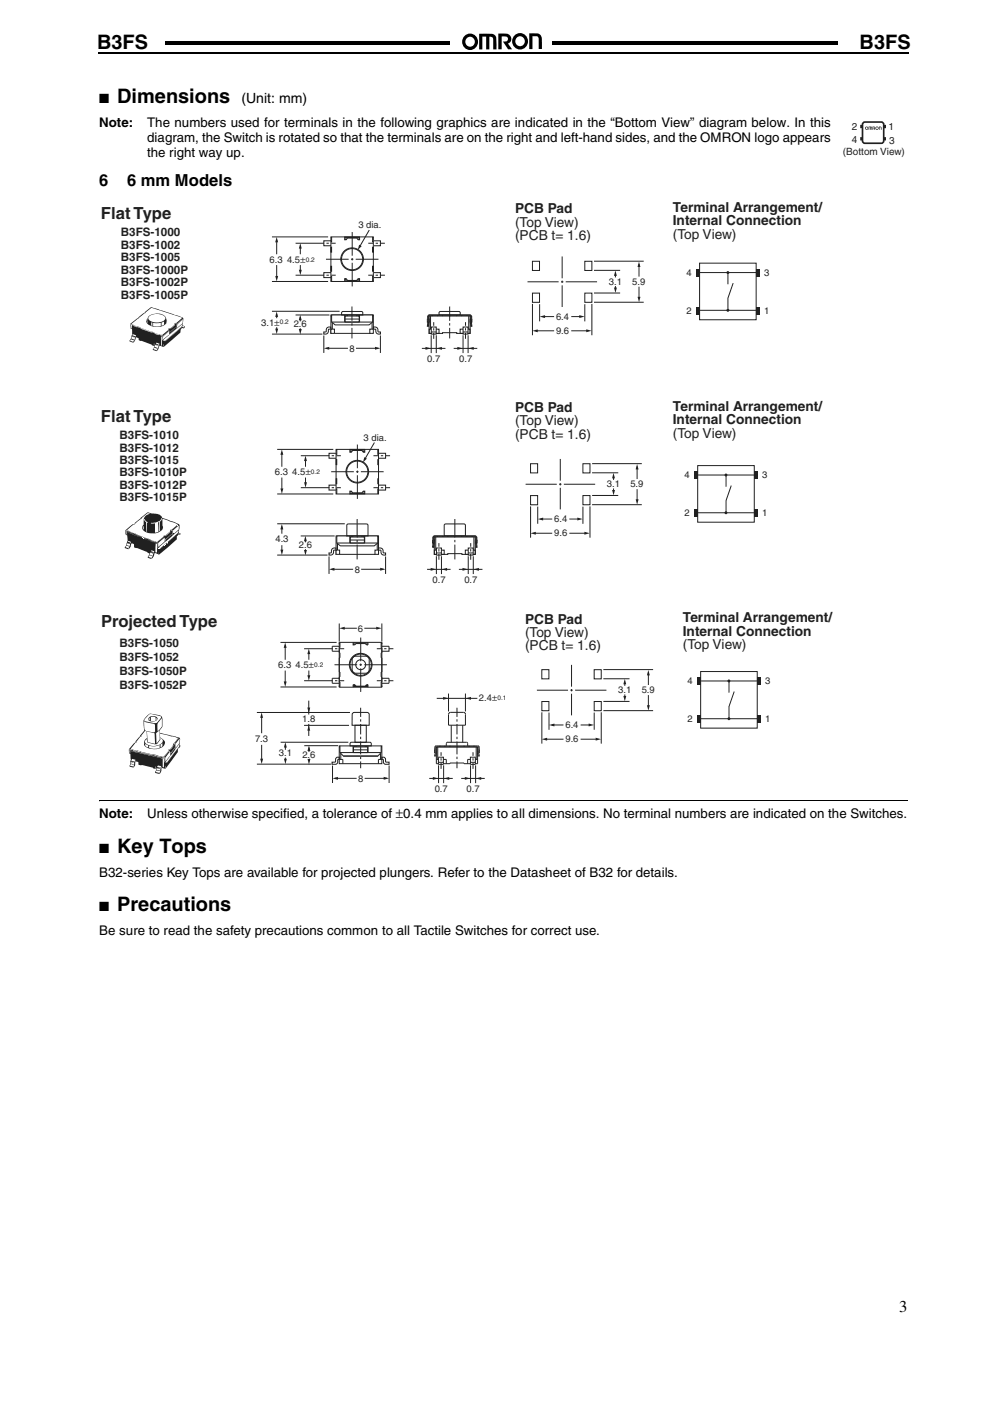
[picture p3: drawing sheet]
<svg xmlns="http://www.w3.org/2000/svg" width="210mm" height="297mm" viewBox="0 0 210 297" stroke-linecap="round" stroke-linejoin="round" font-family="sans-serif">
<path d="M24.6 8.9h.3v.6h-.3zM24.9 8.9h156.1v.6h-156.1z" fill="#000"/>
<g fill="#fff">
<path d="M95.7 7.9h21.2v3.7h-21.2z"/>
<path d="M95.7 7.7h21.4v.4h-21.4z"/>
<path d="M116.7 7.9h.4v3.9h-.4z"/>
<path d="M95.5 11.5h21.4v.3h-21.4z"/>
<path d="M95.5 7.7h.4v3.9h-.4z"/>
<path d="M177.8 7.6h15.3v3.9h-15.3z"/>
<path d="M98 7h17v3.6h-17z"/>
</g>
<path d="M98.5 7.6l.8-.4 .4-.1v.7a1.05 1.05 0 0 0-1 1.5 1.05 1.05 0 0 0 1.8 .3 1.05 1.05 0 0 0-.5-1.8h-.3v-.7a1.73 1.73 0 0 1 1.7 2.2 1.73 1.73 0 0 1-2.5 1.1 1.73 1.73 0 0 1-.4-2.8zM101.6 7.2h2.1a1.21 1.21 0 0 1 1.6 1.3v2h-.7v-.9a2.09 2.09 0 0 0-.2-1.7l-.6-.1v2.7h-.7v-2.7h-.8v2.7h-.7zM105.7 7.1h1a1.24 1.24 0 0 1 1.4 .3 1.24 1.24 0 0 1 .2 1.4l-.6 .4 .9 1.2h-.8l-1.1-1.6a.67 .67 0 0 0 .8-.1 .67 .67 0 0 0 .1-.8l-1.2-.2v2.7h-.7zM109.1 7.5l.8-.4 .4-.1v.7a1.05 1.05 0 0 0-1 1.4 1.05 1.05 0 0 0 1.8 .4 1.05 1.05 0 0 0-.5-1.8h-.3v-.7a1.73 1.73 0 0 1 1.7 2.2 1.73 1.73 0 0 1-2.5 1 1.73 1.73 0 0 1-.4-2.7zM112.3 7.1h.9a1.33 1.33 0 0 1 1.7 1.6l.1 1.7h-.7v-2.2a.91 .91 0 0 0-1.4-.5v2.7h-.6z" fill="#000"/>
<path d="M20.6 7.6h14.3v3.9h-14.3z" fill="#fff"/>
<path d="M20.7 11.1h.2v.4h-.2z" fill="#000"/>
<path d="M20.9 11.3h171.9" fill="none" stroke="#000" stroke-width=".36"/>
<path d="M21.1 169.7h171.4v.5h-171.4z" fill="#fff"/>
<path d="M21.1 169.7v.2z" fill="#000"/>
<path d="M21.1 169.8h171.4" fill="none" stroke="#000" stroke-width=".21"/>
<path d="M178.7 25.5h13.2v8h-13.2z" fill="#fff"/>
<g fill="#231f20">
<path d="M184.2 26.8l.7 .1 .1 .6h-.2v-.4l-.1-.1v.5h-.2v-.5h-.1v.5h-.2z"/>
<path d="M186.4 26.8l.5 .1 .1 .6h-.2l-.1-.5h-.1v.5h-.2z"/>
<path d="M185.1 26.8h.1a.27 .27 0 0 1 .3 .1 .27 .27 0 0 1 0 .4l.2 .2h-.2l-.2-.3 .2-.2h-.3v.5h-.1z"/>
<path d="M185.7 27.2a.35 .35 0 0 1 .7 0 .35 .35 0 0 1-.7 0zM185.8 27.2a.21 .21 0 0 0 .4 0 .21 .21 0 0 0-.4 0z"/>
<path d="M183.5 27.2a.36 .36 0 0 1 .7 0 .36 .36 0 0 1-.7 0zM183.6 27.2a.21 .21 0 0 0 .4 0 .21 .21 0 0 0-.4 0z"/>
</g>
<path d="M183.2 25.9h3.7l.5 .2v3.8l-.2 .4-3.8 .1-.4-.3-.1-3.7z" fill="none" stroke="#231f20" stroke-width=".35"/>
<path d="M182.7 26.5v.7M182.7 29.1v.7M187.7 26.5v.7M187.7 29.1v.7" fill="none" stroke="#231f20" stroke-width=".49"/>
<g fill="#fff">
<path d="M21.1 41.6h161.2v127h-161.2z"/>
<path d="M21.4 42.5h155.2v125.8h-155.2z"/>
</g>
<path d="M68.7 51.1h12v1h-12zM68.7 57.8h12v1.1h-12zM90.6 67.7h.4v.6h-.4zM91 66.8h8.7v3.9h-2.8v-.2l-5.9 .2zM91 69.8h2.1v.9h-2.1zM91.3 66.8v3M97.6 69.8h2.1v.9h-2.1zM99.4 66.8v3M99.7 67.7h.4v.6h-.4z" fill="none" stroke="#231f20" stroke-width=".21"/>
<path d="M70.2 66.8h9v3.9h-9z" fill="#fff"/>
<path d="M70.2 66.8h9v3.9h-9zM70.2 67h9" fill="none" stroke="#231f20" stroke-width=".21"/>
<path d="M70.2 50.2h9v9.5h-9z" fill="#fff"/>
<g fill="none" stroke="#231f20" stroke-width=".21">
<path d="M70.2 50.2h9v9.5h-9zM70.5 66.8v3.9M78.9 66.8v3.9"/>
<circle cx="74.7" cy="55" r="2.25"/>
<circle cx="74.7" cy="55" r="2.4"/>
</g>
<path d="M70.3 66.8h8.7v1.5l-.7 .6h-7.2l-.8-.6z" fill="#fff"/>
<path d="M70.3 66.8h8.7v1.5l-.7 .6h-7.2l-.8-.6zM70.3 68.3h8.7M73.1 66.8v1.5M73.2 67h3v1.3h-3zM73.2 67.6h3M73.4 66.8v.2M73.7 66.8v.2M75.7 66.8v.2M76 66.8v.2M76.3 66.8v1.5" fill="none" stroke="#231f20" stroke-width=".21"/>
<path d="M78.4 69.8h.8v.9h-.8z" fill="#fff"/>
<path d="M78.4 69.8h.8v.9h-.8z" fill="none" stroke="#231f20" stroke-width=".21"/>
<path d="M70.2 69.8h.7v.9h-.7z" fill="#fff"/>
<path d="M70.2 69.8h.7v.9h-.7z" fill="none" stroke="#231f20" stroke-width=".21"/>
<path d="M79.2 69.3a.82 .82 0 0 1 1 1l.5 .1v.4a.82 .82 0 0 1-1-1h-.5z" fill="#fff"/>
<path d="M79.2 69.3a.82 .82 0 0 1 1 1l.5 .1v.4a.82 .82 0 0 1-1-1h-.5z" fill="none" stroke="#231f20" stroke-width=".21"/>
<path d="M69.4 69.5l.8-.2v.5l-.5 .1a.77 .77 0 0 1-.2 .8 .77 .77 0 0 1-.8 .1v-.4l.5-.1z" fill="#fff"/>
<g fill="none" stroke="#231f20" stroke-width=".21">
<path d="M70.2 52.4h.1v1.1h-.1zM70.2 56.5h.1v1h-.1zM70.2 58.6h.1v1.1M70.2 50.4h.1M70.2 59.5h.1M70.3 50.2v1.1h-.1M73.1 59.2h.4M73.1 50.7h.4M73.1 59.1h.3l.3 .4h2l.3-.4h.3v.6h-3.2zM73.1 50.2h3.2v.6h-.3l-.3-.3h-2l-.3 .3h-.3zM73.1 59.5h3.2M73.1 50.4h3.2"/>
<path d="M75.9 59.2h.4M75.9 50.7h.4M79 52.4h.2v1.1h-.2zM79 56.5h.2v1h-.2zM79 50.2v1.1h.2M79 50.4h.2M79 59.5h.2M79.2 58.6h-.2v1.1M69.4 69.5l.8-.2v.5l-.5 .1a.77 .77 0 0 1-.2 .8 .77 .77 0 0 1-.8 .1v-.4l.5-.1zM72.5 66.2l.3-.2h3.9l.2 .2 .1 .6h-4.5zM93.3 66.1l4-.1 .3 .2v.6h-4.5z"/>
</g>
<path d="M91.5 69.3h1v1.5h-1z" fill="#fff"/>
<path d="M91.5 69.3h1v1.5h-1zM91.5 70.4h1" fill="none" stroke="#231f20" stroke-width=".21"/>
<path d="M98.2 69.3h1.1v1.5h-1.1z" fill="#fff"/>
<path d="M98.2 69.3h1.1v1.5h-1.1zM98.2 70.4h1.1" fill="none" stroke="#231f20" stroke-width=".21"/>
<path d="M90.8 66.9l.3-.1h8.7l.3 .4v2h-.2l-.1-2-.1-.2h-8.7l-.1 2.2h-.3z" fill="#fff"/>
<g fill="none" stroke="#231f20" stroke-width=".21">
<path d="M57.7 50.2h11.9M57.7 59.7h11.9M58.7 50.9v3M58.7 56.2v2.7M57.7 66h14.3M57.7 70.8h10.7M90.8 66.9l.3-.1h8.7l.3 .4v2h-.2l-.1-2-.1-.2h-8.7l-.1 2.2h-.3zM91.7 66.8v.2M92.8 66.8v.2M93.9 66.8v.2M96.9 66.8v.2M97.9 66.8v.2"/>
<path d="M99 66.8v.2"/>
</g>
<g fill="#231f20">
<path d="M58.4 58.5h.6l-.3 1.2z"/>
<path d="M58.7 50.2l.3 1.2h-.6z"/>
</g>
<g fill="none" stroke="#231f20" stroke-width=".21">
<path d="M62.7 51.6h6M62.7 58.4h6M63.7 52.5v1.4M63.7 56.2v1.2M69.1 55h4.8M69.2 51.6h.5M69.2 58.4h.5M70.2 51.6h1M70.2 58.4h1M74.4 55h.5M74.7 49.2v5M74.7 54.7v.5"/>
<path d="M74.7 55.7v5M75.4 55h4.9M78.1 51.6h1.1M78.1 58.4h1.1M79.7 51.6h.5M79.7 58.4h.5M80.7 51.6h.9M80.7 58.4h.9"/>
</g>
<g fill="#231f20">
<path d="M63.4 57.2h.6l-.3 1.1z"/>
<path d="M63.7 51.6l.3 1.1h-.6z"/>
</g>
<path d="M68.7 71.1v3.7M69.2 73.8h4.6M74.7 65v3M74.7 68.5v.5M74.7 69.5v2.3M75.5 73.8h4.7M80.7 71.1v3.7M95.4 65v3M95.4 68.5v.5M95.4 69.5v2.3" fill="none" stroke="#231f20" stroke-width=".21"/>
<g fill="#231f20">
<path d="M79.5 73.5l1.2 .3-1.2 .3z"/>
<path d="M68.7 73.8l1.1-.3v.7z"/>
</g>
<path d="M58.7 66.6v.9M58.7 69.4v.4" fill="none" stroke="#231f20" stroke-width=".21"/>
<g fill="#231f20">
<path d="M58.4 69.7h.6l-.3 1.1z"/>
<path d="M58.7 66l.3 1.2h-.6z"/>
</g>
<path d="M62.7 66.8h7.2M63.7 67.2v.9M63.7 69.6v.3" fill="none" stroke="#231f20" stroke-width=".21"/>
<g fill="#231f20">
<path d="M63.4 69.8h.6l-.3 1.1z"/>
<path d="M63.7 66.8l.3 1.1h-.6z"/>
</g>
<path d="M89.5 73.9h5M91.5 71.1v3.8M92 68.3v.8M92 69.6v.5M92 70.6v1.2M92.5 71.1v3.8M98.7 68.3v.8M98.7 69.6v.5M98.7 70.6v1.2" fill="none" stroke="#231f20" stroke-width=".21"/>
<g fill="#231f20">
<path d="M90.2 73.6l1.2 .3-1.2 .3z"/>
<path d="M92.6 73.9l1.1-.3v.6z"/>
</g>
<path d="M96.2 73.9h5M98.2 71.1v3.8M99.3 71.1v3.8" fill="none" stroke="#231f20" stroke-width=".21"/>
<g fill="#231f20">
<path d="M97 73.6l1.1 .3-1.1 .3z"/>
<path d="M99.3 73.9l1.2-.3v.6z"/>
</g>
<path d="M78.3 48.8l-2 3.4" fill="none" stroke="#231f20" stroke-width=".21"/>
<path d="M76.2 51.9l.5 .3-.8 .8z" fill="#231f20"/>
<g fill="none" stroke="#231f20" stroke-width=".21">
<path d="M111.9 59.7h6.6M112.9 55.4h1.5v1.9h-1.5zM119 59.7h.5M119.2 54.4v4.6M119.2 59.5v.5M120 59.7h6.6M124 55.4h1.5v1.9h-1.5zM148.4 55.8h12v12h-12zM148.4 57.8h12M154.4 57.8v2.5M112.9 62.1h1.5v2h-1.5zM112.9 64.4v6.7"/>
<path d="M113.7 70.1h3.8M114.5 64.5v3.6M119.2 60.5v4.6M121.2 70.1h3.4M124 62.1h1.5v2h-1.5zM124 64.5v3.6M125.5 64.4v6.7M148.4 65.8h12M155.5 60l-1.1 3.2v2.6"/>
</g>
<g fill="#231f20">
<path d="M124.4 69.8l1.1 .3-1.1 .3z"/>
<path d="M112.9 70.1l1.2-.3v.6z"/>
</g>
<path d="M115 67.1h2.5M121.2 67.1h1.9" fill="none" stroke="#231f20" stroke-width=".21"/>
<g fill="#231f20">
<path d="M122.9 66.8l1.1 .3-1.1 .3z"/>
<path d="M114.5 67.1l1.1-.3v.6z"/>
</g>
<path d="M126 55.4h10.5M126 57.3h5.5M135.5 56v2.6M126 62.1h5.5M126 64.1h10.5M135.5 60.8v2.3" fill="none" stroke="#231f20" stroke-width=".21"/>
<g fill="#231f20">
<path d="M135.2 62.9h.6l-.3 1.2z"/>
<path d="M135.5 55.5l.3 1.1h-.6z"/>
</g>
<path d="M130.5 58.3v.5M130.5 60.6v.6" fill="none" stroke="#231f20" stroke-width=".21"/>
<g fill="#231f20">
<path d="M130.2 61h.6l-.3 1.1z"/>
<path d="M130.5 57.3l.3 1.2h-.6z"/>
<path d="M147.6 57.1h.8v1.5h-.8z"/>
<path d="M160.4 57.1h.7v1.5h-.7z"/>
<path d="M147.6 65.1h.8v1.5h-.8z"/>
<path d="M160.4 65.1h.7v1.5h-.7z"/>
<path d="M26.6 112.4a3.9 3.9 0 0 1 2-1.3 .68 .68 0 0 1 .5-.7l1.9-1.5a.84 .84 0 0 1 1.1 0 2.79 2.79 0 0 1 2.3 .8l2.9 1.2a1.05 1.05 0 0 1 .6 1.7l.1 .4 .3 .1v.2a.79 .79 0 0 0-.8 1l-3.8 3.3-.8-.4-.3 .7-.4 .6-.1-.3 .6-1.3-.6-.1 .5 .3-.2 .2-.5-.1-.2 .4 .6 .3-.6-.2-.2 .4 .6 .2v.2l-.2-.1-.6-.2 .4-.9-.5-.3-2.8-.9v-.7l-.1-.1-.4-.1-.2 .7-.4 .6-.1-.3 .5-1.2a.36 .36 0 0 0-.6-.2l.5 .2-.1 .3-.5-.1-.1 .1v.3l.5 .2-.5-.1-.3 .3 .6 .2v.2l-.7-.2 .2-.5a2.28 2.28 0 0 0 .1-2.2l-.2-.3z"/>
<circle cx="154.4" cy="57.8" r=".31"/>
<circle cx="154.4" cy="65.8" r=".31"/>
</g>
<g fill="#fff">
<path d="M26.7 112.5l.6 .1-.4-.2 1.4-1.2 .3-.1 2.7-2.3 .5 .1a1.53 1.53 0 0 0-1.3 2v.3a1.01 1.01 0 0 0-.2 1.1 1.01 1.01 0 0 0 .9 .6 2.86 2.86 0 0 0 3.3-.8l-.1-2.1 3.3 1.2-1.2 1.1h.1l-.5 .1a.64 .64 0 0 1-.5 .7l-.5 .4-.3 .1-.1 .3-.8 .6 .7-.7-1.3 1.2-1.4-.5 .9 .3-1.5-.5 .5 .1-.6-.3-.1 .1-.8-.2-1.4-.7 2.2 .9-2.8-1.1 .5 .1-.5-.2a.7 .7 0 0 1-.9-.2l.9 .2-.9-.4h-.6v.7z"/>
<path d="M29.8 109.9h.2z"/>
</g>
<g fill="#fff">
<path d="M37.4 111.6l.3-.2z"/>
<path d="M36.7 112.5l1.2-1.1v.3a.85 .85 0 0 1-.6 1.1l-.6 .5z"/>
<path d="M30.4 111.5l.1 .8-.2-.3z"/>
<path d="M37.2 111.8l.1-.1z"/>
<path d="M36.9 112l.1-.1z"/>
<path d="M36.2 112.4h.2a.74 .74 0 0 1 .1 1v-.1a.5 .5 0 0 0 .1-.5 .5 .5 0 0 0-.4-.3z"/>
<path d="M33.6 116.1l4.3-3.6-.3 .7-3.5 3z"/>
<path d="M26.9 112.7h.1v.7z"/>
<path d="M34.7 113.6l.5-.1 .9-.7-.9 .8z"/>
<path d="M27 112.8l1.1 .5z"/>
<path d="M37.8 113l.1 .2 .3 .1h-.4z"/>
<path d="M37.9 113l.3 .1-.2 .1z"/>
</g>
<g fill="#fff">
<path d="M35 114.2l.1 .1 1.3-1.1-.3 .4a1.82 1.82 0 0 0-1 1.1z"/>
<path d="M28.4 113.4h.1z"/>
<path d="M28.9 113.6l.6 .2z"/>
<path d="M37 113.8l.1-.1z"/>
<path d="M36.5 114.2l.3-.3z"/>
<path d="M29.9 114h.2z"/>
<path d="M33.5 115.1l1.4-1.1v.8l-1.3 1.1z"/>
<path d="M30.2 114.1h.2z"/>
<path d="M30.4 114.2h.1z"/>
<path d="M30.5 114.2l.3 .1z"/>
<path d="M36 114.6l.4-.3z"/>
<path d="M30.8 114.3l.2 .1z"/>
<path d="M31 114.4h.1z"/>
<path d="M31.1 114.4l.1 .1z"/>
<path d="M31.3 114.5l.2 .1z"/>
<path d="M33.8 114.7l.1-.2z"/>
<path d="M31.6 114.6l.4 .2z"/>
<path d="M35.9 114.7l.1-.1z"/>
<path d="M32 114.8l.2 .1z"/>
<path d="M32.2 114.9h.2z"/>
<path d="M32.9 114.9a.7 .7 0 0 1 .6 1l.1 .2a.33 .33 0 0 1-.2-.5l-.1-.5z"/>
<path d="M32.6 115l.3 .1z"/>
<path d="M27 115.1h.2z"/>
<path d="M32.9 115.1l.2 .1z"/>
<path d="M27.3 115.1l.2 .1z"/>
<path d="M33 115.3l.3 .1-.1 1.7h-.2z"/>
<path d="M34.9 115.5l.2-.1z"/>
<path d="M34.6 115.8l.2-.2z"/>
<path d="M34.3 116.1l.3-.3-.4 .3z"/>
<path d="M31.9 117l.5 .3z"/>
<path d="M33.7 117.1v.4z"/>
<path d="M32 110.8h.7l1-.3 .6-.7-.1 .6-.3 .2v1.9l-.1 .1-.1-1.9-.2 .1 .1 1.9-.7 .2v-1.9h-.9z"/>
<path d="M30.5 110.1l.2-.1 .2 .5 .4 .2v.2l-.1-.1v2l-.2-.2a3.4 3.4 0 0 0-.5-2.5z"/>
</g>
<path d="M69.8 96.1h12v1.1h-12zM69.8 102.9h12v1h-12zM91.7 114.5h.4v.6h-.4zM92.1 116.6h2.1v.9h-2.1zM92.1 113.6h8.7v3.9h-2.8v-.1l-5.9 .1zM92.4 113.6v3M98.7 116.6h2.1v.9h-2.1zM100.5 113.6v3M100.8 114.5h.4v.6h-.4z" fill="none" stroke="#231f20" stroke-width=".21"/>
<path d="M71.3 113.6h9v3.9h-9z" fill="#fff"/>
<path d="M71.3 113.6h9v3.9h-9zM71.3 113.9h9" fill="none" stroke="#231f20" stroke-width=".21"/>
<path d="M71.3 95.3h9v9.4h-9z" fill="#fff"/>
<g fill="none" stroke="#231f20" stroke-width=".21">
<path d="M71.3 95.3h9v9.4h-9zM71.6 113.6v3.9M80 113.6v3.9"/>
<circle cx="75.8" cy="100" r="2.4"/>
<circle cx="75.8" cy="100" r="2.25"/>
</g>
<path d="M71.4 113.6h8.7v1.5l-.7 .6h-7.2l-.8-.6z" fill="#fff"/>
<path d="M71.4 113.6h8.7v1.5l-.7 .6h-7.2l-.8-.6zM71.4 115.1h8.7M74.2 113.6v1.5M74.3 113.9h3v1.2h-3zM74.3 114.5h3M74.5 113.6v.3M74.8 113.6v.3M76.8 113.6v.3M77.1 113.6v.3M77.4 113.6v1.5" fill="none" stroke="#231f20" stroke-width=".21"/>
<path d="M79.5 116.6h.8v.9h-.8z" fill="#fff"/>
<path d="M79.5 116.6h.8v.9h-.8z" fill="none" stroke="#231f20" stroke-width=".21"/>
<path d="M71.3 116.6h.7v.9h-.7z" fill="#fff"/>
<path d="M71.3 116.6h.7v.9h-.7z" fill="none" stroke="#231f20" stroke-width=".21"/>
<path d="M80.3 116.2a.82 .82 0 0 1 1 1h.5v.5a.82 .82 0 0 1-1-1l-.5-.1z" fill="#fff"/>
<path d="M80.3 116.2a.82 .82 0 0 1 1 1h.5v.5a.82 .82 0 0 1-1-1l-.5-.1z" fill="none" stroke="#231f20" stroke-width=".21"/>
<path d="M70.5 116.4l.8-.2v.4l-.5 .1a.77 .77 0 0 1-.2 .8 .77 .77 0 0 1-.8 .2v-.5h.5z" fill="#fff"/>
<g fill="none" stroke="#231f20" stroke-width=".21">
<path d="M71.3 97.5h.1v1h-.1zM71.3 95.4h.1M71.4 95.3v1h-.1M74.2 95.7h.4M74.2 95.3h3.2v.6h-.3l-.3-.4h-2l-.3 .4h-.3zM74.2 95.4h3.2M77 95.7h.4M80.1 97.5h.2v1h-.2zM80.1 95.3v1h.2M80.1 95.4h.2M70.5 116.4l.8-.2v.4l-.5 .1a.77 .77 0 0 1-.2 .8 .77 .77 0 0 1-.8 .2v-.5h.5zM71.3 101.5h.1v1.1h-.1z"/>
<path d="M71.3 103.7h.1v1M71.3 104.6h.1M73.6 111.2l.3-.1h4l.2 .3v2.2h-4.5zM74.2 104.3h.4M74.2 104.1h.3l.3 .4h2l.3-.4h.3v.6h-3.2zM74.2 104.6h3.2M77 104.3h.4M80.1 101.5h.2v1.1h-.2zM80.1 104.6h.2M80.3 103.7h-.2v1M94.4 111.1h4.2l.1 .3v2.2h-4.5v-2.2z"/>
</g>
<path d="M92.6 116.2h1v1.5h-1z" fill="#fff"/>
<path d="M92.6 116.2h1v1.5h-1zM92.6 117.2h1" fill="none" stroke="#231f20" stroke-width=".21"/>
<path d="M99.3 116.2h1.1v1.5h-1.1z" fill="#fff"/>
<path d="M99.3 116.2h1.1v1.5h-1.1zM99.3 117.2h1.1" fill="none" stroke="#231f20" stroke-width=".21"/>
<path d="M91.9 113.8l.3-.2 8.7 .1 .3 .4v1.9h-.2l-.1-2-.1-.1h-8.7l-.1 2.1h-.3z" fill="#fff"/>
<g fill="none" stroke="#231f20" stroke-width=".21">
<path d="M58.8 95.3h11.9M59.8 95.9v3.1M58.8 111.1h14.3M58.8 104.7h11.9M58.8 117.7h10.7M59.8 101.3v2.6M91.9 113.8l.3-.2 8.7 .1 .3 .4v1.9h-.2l-.1-2-.1-.1h-8.7l-.1 2.1h-.3zM92.8 113.6v.3M93.9 113.6v.3M95 113.6v.3M98 113.6v.3M99 113.6v.3"/>
<path d="M100.1 113.6v.3"/>
</g>
<g fill="#231f20">
<path d="M59.5 103.6h.6l-.3 1.1z"/>
<path d="M59.8 95.3l.3 1.1h-.6z"/>
</g>
<g fill="none" stroke="#231f20" stroke-width=".21">
<path d="M63.8 96.6h6M64.8 97.5v1.5M70.3 96.6h.5M71.3 96.6h1M75.8 94.3v5M75.8 99.8v.5M79.2 96.6h1.1M80.8 96.6h.5M81.8 96.6h.9M63.8 103.4h6M64.8 101.3v1.2M70.2 100h4.8"/>
<path d="M70.3 103.4h.5M71.3 103.4h1M75.5 100h.5M75.8 100.8v5M76.5 100h4.9M79.2 103.4h1.1M80.8 103.4h.5M81.8 103.4h.9"/>
</g>
<g fill="#231f20">
<path d="M64.5 102.2h.6l-.3 1.2z"/>
<path d="M64.8 96.6l.3 1.2h-.6z"/>
</g>
<path d="M69.8 118v3.7M75.7 110v4M75.7 114.5v.5M75.7 115.5v3.1M81.8 118v3.7M96.5 110v4M96.5 114.5v.5M96.5 115.5v3.1M70.3 120.7h4.6M76.6 120.7h4.7" fill="none" stroke="#231f20" stroke-width=".21"/>
<g fill="#231f20">
<path d="M80.6 120.4l1.2 .3-1.2 .3z"/>
<path d="M69.8 120.7l1.1-.3v.6z"/>
</g>
<path d="M59.8 111.6v1.6M59.8 115.6v1.1" fill="none" stroke="#231f20" stroke-width=".21"/>
<g fill="#231f20">
<path d="M59.5 116.5h.6l-.3 1.2z"/>
<path d="M59.8 111.1l.3 1.1h-.6z"/>
</g>
<path d="M63.8 113.6h7.2M64.8 114v1M64.8 116.4v.4" fill="none" stroke="#231f20" stroke-width=".21"/>
<g fill="#231f20">
<path d="M64.5 116.6h.6l-.3 1.2z"/>
<path d="M64.8 113.6l.3 1.2h-.6z"/>
</g>
<path d="M92.6 117.9v3.8M93.1 115.2v.7M93.1 116.4v.5M93.1 117.4v1.3M93.6 117.9v3.8M99.8 115.2v.7M99.8 116.4v.5M99.8 117.4v1.3M90.6 120.7h5" fill="none" stroke="#231f20" stroke-width=".21"/>
<g fill="#231f20">
<path d="M91.3 120.4l1.2 .3-1.2 .3z"/>
<path d="M93.7 120.7l1.1-.3v.6z"/>
</g>
<path d="M99.3 117.9v3.8M100.4 117.9v3.8M97.3 120.7h5" fill="none" stroke="#231f20" stroke-width=".21"/>
<g fill="#231f20">
<path d="M98.1 120.4l1.1 .3-1.1 .3z"/>
<path d="M100.4 120.7l1.2-.3v.6z"/>
</g>
<path d="M79.4 93.8l-2 3.5" fill="none" stroke="#231f20" stroke-width=".21"/>
<path d="M77.3 96.9l.5 .3-.8 .9z" fill="#231f20"/>
<g fill="none" stroke="#231f20" stroke-width=".21">
<path d="M112.5 98.3h1.5v2h-1.5zM118.8 97.3v4.6M123.6 98.3h1.5v2h-1.5zM148 98.7h12v12h-12zM111.5 102.7h6.6M112.5 105.1h1.5v1.9h-1.5zM112.5 107.4v6.6M113.3 113.1h3.8M114.1 107.4v3.7M118.6 102.7h.5M118.8 102.4v.5M118.8 103.4v4.6"/>
<path d="M119.6 102.7h6.6M120.8 113.1h3.4M123.6 105.1h1.5v1.9h-1.5zM123.6 107.4v3.7M125.1 107.4v6.6M148 108.7h12M148 100.7h12M154 100.7v2.5M155.1 103l-1.1 3.1v2.6"/>
</g>
<g fill="#231f20">
<path d="M123.9 112.7l1.2 .4-1.2 .3z"/>
<path d="M112.5 113.1l1.2-.3v.6z"/>
</g>
<path d="M114.6 110h2.5M120.8 110h1.9" fill="none" stroke="#231f20" stroke-width=".21"/>
<g fill="#231f20">
<path d="M122.5 109.7l1.1 .3-1.1 .4z"/>
<path d="M114.1 110.1l1.1-.4v.7z"/>
</g>
<path d="M125.6 98.3h10.5M135.1 98.9v2.7M125.6 100.2h5.5M125.6 105.1h5.5M125.6 107h10.5M135.1 103.7v2.4" fill="none" stroke="#231f20" stroke-width=".21"/>
<g fill="#231f20">
<path d="M134.8 105.9h.6l-.3 1.1z"/>
<path d="M135.1 98.4l.3 1.1h-.6z"/>
</g>
<path d="M130.1 101.2v.5M130.1 103.6v.5" fill="none" stroke="#231f20" stroke-width=".21"/>
<g fill="#231f20">
<path d="M129.8 103.9h.6l-.3 1.1z"/>
<path d="M130.1 100.3l.3 1.1h-.6z"/>
<path d="M147.2 100h.8v1.5h-.8z"/>
<path d="M160 100h.7v1.5h-.7z"/>
<path d="M147.2 108h.8v1.5h-.8z"/>
<path d="M160 108h.7v1.5h-.7z"/>
<circle cx="154" cy="100.7" r=".31"/>
<circle cx="154" cy="108.7" r=".31"/>
</g>
<g fill="none" stroke="#231f20" stroke-width=".21">
<path d="M59.5 136.2h11.9M60.5 136.8v3.1M72 138.4h.1v1.1h-.1M72 136.2h9v9.5h-9zM72 136.4h.1M72 137h-1.5v1.1h1.5M72.1 136.2v1.2h-.1M74.9 136.6h.5M74.9 136.2v.5h.3l.3-.3h2l.3 .3h.3v-.5M74.9 136.3h3.2M74.9 139.3l.5-.2h2.2a.75 .75 0 0 1 .7 .8v2.1a.75 .75 0 0 1-.7 .7h-2.2a.75 .75 0 0 1-.7-.7v-2.1zM77.6 136.6h.5"/>
<path d="M80.8 136.2v1.2h.2M80.8 136.4h.2M81 138.4h-.2v1.1h.2M81 137h1.5v1.1h-1.5M54.5 151.1h19.7M59.5 145.7h11.9M59.5 157.4h14.4M60.5 142.2v2.7M72 158.1h9v3.8h-9zM72 142.5h.1v1h-.1M72 144.6h.1v1.1M72 145.5h.1"/>
<path d="M72 158.4h.1M72 143.8h-1.5v1.1h1.5M72.1 158.1v1.5M72.1 159.6l.8 .7h7.2l.7-.7M72.1 159.6h8.7M72.3 159.7v1.3M74.4 157.4h4.1l.2 .1v.6h-4.5zM74.8 151.3l.3-.3 3 .1 .2 .4v2.3h-3.6zM74.9 145.7v-.5h.3l.3 .3h2l.3-.3h.3v.5M74.9 145.6h3.2M74.9 145.3h.5M74.9 158.1v1.5"/>
<path d="M74.9 158.4h3.2M75 159h3M75 158.4v1.2M75.2 158.1v.3M75.3 153.8h2.4v3.6h-2.4zM75.5 158.1v.3M77.5 158.1v.3M77.6 145.3h.5M77.8 158.1v.3M78 158.4v1.2M78.1 158.1v1.5M80.7 159.7v1.3"/>
<path d="M80.8 158.1v1.5M80.8 158.4h.2M80.8 145.5h.2M81 142.5h-.2v1h.2M81 144.6h-.2v1.1M81 143.8h1.5v1.1h-1.5M92.2 158.9v.7h.1M92.3 159.6l-.1-1.1 .2-.3 8.9-.1 .4 .4-.2 1.1M92.4 158.5l.2 1.1-.2 .7h-.2l.1-.7M92.6 158.4h8.7M92.6 158.4v3.5h.4M92.6 158.4l-.2 .2"/>
<path d="M92.6 158.3l-.2 .2M92.8 158.4v2.6M93.3 158.1v.3M94.4 158.1v.3M94.7 157.7v.4M94.7 157.7l.2-.3h4l.3 .3M95.4 158.1v.3M95.6 151l-.4 .3-.1 .2v2.3h3.6v-2.3l-.2-.4-2.9-.1M95.7 153.8v3.6M98.1 153.8v3.6M98.4 158.1v.3M99.2 157.7v.4"/>
<path d="M99.5 158.1v.3M100.5 158.1v.3M101 158.4v2.6M101.3 158.3l.1 .2M101.3 158.4v3.5h-.5M101.3 158.4l.1 .2M101.4 158.5l-.1 1.1 .1 .7h.3l-.2-.7M101.6 158.9l.1 .7h-.2M54.5 162h15.7M71.2 160.8l.2-.2 .6-.1v.5l-.4 .1v.7l-.4 .2h-.8v-.4l.7-.1zM72 161h.7v.9M72.8 160.3h7.4"/>
<path d="M81 160.5l.6 .1 .1 .2 .1 .7 .7 .1v.4h-1l-.1-.2-.1-.8h-.3zM81 161h-.7v.9M92.6 161h.4M93 160.5h1v1.6h-1zM93 161.6h1M94 161.9l4.4-.1v.1h1.4M94 161h.7v.9M99.8 161.6h1M99.8 160.5h1v1.6h-1zM99.8 161h-.6v.9M100.8 161h.5"/>
<circle cx="76.5" cy="140.9" r="1.05"/>
<circle cx="76.5" cy="140.9" r="2.26"/>
<circle cx="76.5" cy="140.9" r="2.41"/>
</g>
<g fill="#231f20">
<path d="M60.2 144.5h.6l-.3 1.1z"/>
<path d="M60.5 136.2l.3 1.2h-.6z"/>
</g>
<g fill="none" stroke="#231f20" stroke-width=".21">
<path d="M64.5 137.5h6.1M65.5 138.5v1.4M71.1 137.5h.5M72.1 137.5h.9M76.5 135.2v5M79.9 137.5h1.1M81.5 137.5h.5M82.5 137.5h.9M64.5 144.3h6.1M65.5 142.2v1.2M70.9 140.9h4.9M71.1 144.3h.5"/>
<path d="M72.1 144.3h.9M76.3 140.9h.5M76.5 140.7v.5M76.5 141.7v5M77.3 140.9h4.8M79.9 144.3h1.1M81.5 144.3h.5M82.5 144.3h.9"/>
</g>
<g fill="#231f20">
<path d="M65.2 143.2h.6l-.3 1.1z"/>
<path d="M65.5 137.5l.3 1.2h-.6z"/>
</g>
<path d="M70.5 162.3v3.7M71.1 165h4.5M77.3 165h4.8M82.5 162.3v3.7" fill="none" stroke="#231f20" stroke-width=".21"/>
<g fill="#231f20">
<path d="M81.4 164.7l1.1 .3-1.1 .3z"/>
<path d="M70.5 165l1.2-.3v.6z"/>
</g>
<path d="M60.5 157.9v1.1M60.5 160.6v.4" fill="none" stroke="#231f20" stroke-width=".21"/>
<g fill="#231f20">
<path d="M60.2 160.9h.6l-.3 1.1z"/>
<path d="M60.5 157.4l.3 1.1h-.6z"/>
</g>
<path d="M64.5 158.1h7.2M65.5 158.5v.9M65.6 160.8l-.1 .3" fill="none" stroke="#231f20" stroke-width=".21"/>
<g fill="#231f20">
<path d="M65.2 160.9h.6l-.3 1.2z"/>
<path d="M65.5 158.1l.3 1.1h-.6z"/>
</g>
<path d="M93.6 159.5v.8M100.3 159.5v.8M91 165h5M93 162.3v3.7M93.6 160.8v.5M93.6 161.8v1.2M94.1 162.3v3.7M100.3 160.8v.5M100.3 161.8v1.2" fill="none" stroke="#231f20" stroke-width=".21"/>
<g fill="#231f20">
<path d="M91.8 164.7l1.2 .3-1.2 .3z"/>
<path d="M94.1 165l1.2-.3v.7z"/>
</g>
<path d="M97.8 165h5M99.8 162.3v3.7M100.9 162.3v3.7" fill="none" stroke="#231f20" stroke-width=".21"/>
<g fill="#231f20">
<path d="M98.6 164.7l1.1 .3-1.1 .3z"/>
<path d="M100.9 165l1.2-.3v.7z"/>
</g>
<path d="M72 132.2v3.8M72.9 133.2h2.8M77.3 133.2h2.7M81 132.2v3.8" fill="none" stroke="#231f20" stroke-width=".21"/>
<g fill="#231f20">
<path d="M79.8 132.9l1.2 .3-1.2 .3z"/>
<path d="M72 133.2l1.1-.3v.6z"/>
</g>
<path d="M55.5 152v3.5M55.5 157.9v3.2" fill="none" stroke="#231f20" stroke-width=".21"/>
<g fill="#231f20">
<path d="M55.5 151.1l.3 1.1h-.6z"/>
<path d="M55.2 160.9h.6l-.3 1.1z"/>
</g>
<path d="M64.5 153.8h9.5M65.5 148.6v2.9M65.5 153.5v2.5" fill="none" stroke="#231f20" stroke-width=".21"/>
<g fill="#231f20">
<path d="M65.5 153.8l.3 1.1h-.6z"/>
<path d="M65.2 150h.6l-.3 1.2z"/>
</g>
<g fill="none" stroke="#231f20" stroke-width=".21">
<path d="M76.5 150.1v1.9M76.5 152.5v.5M76.5 153.5v2.2M76.5 156.2v.5M76.5 157.2v2.7M92.6 148.1h8.6M95.1 147v3.8M96.9 150.1v1.9M96.9 152.5v.5M96.9 153.5v2.2M96.9 156.2v.5M96.9 157.2v2.7"/>
<path d="M98.7 147v3.8M76.5 160.4v.5M76.5 161.4v1.5M96.9 160.4v.5M96.9 161.4v1.5"/>
</g>
<g fill="#231f20">
<path d="M94 147.8l1.1 .3-1.1 .3z"/>
<path d="M98.7 148.1l1.2-.3v.6z"/>
</g>
<g fill="none" stroke="#231f20" stroke-width=".21">
<path d="M113.9 146.3h6.6M114.9 142h1.5v1.9h-1.5zM114.9 148.7h1.5v2h-1.5zM114.9 151v6.7M115.7 156.7h3.8M116.4 151.1v3.6M121 146.3h.5M121.2 141v4.6M121.2 146.1v.5M121.2 147.1v4.6M122 146.3h6.6M123.2 156.7h3.3"/>
<path d="M126 142h1.5v1.9h-1.5zM126 148.7h1.5v2h-1.5zM126 151.1v3.6M127.5 151v6.7M148.6 142.4h12v12h-12zM148.6 152.4h12M148.6 144.4h12M154.6 144.4v2.5M155.7 146.6l-1.1 3.2v2.6"/>
</g>
<g fill="#231f20">
<path d="M126.3 156.4l1.2 .3-1.2 .3z"/>
<path d="M114.9 156.7l1.1-.3v.6z"/>
</g>
<path d="M117 153.7h2.5M123.2 153.7h1.9" fill="none" stroke="#231f20" stroke-width=".21"/>
<g fill="#231f20">
<path d="M124.9 153.4l1.1 .3-1.1 .3z"/>
<path d="M116.4 153.7l1.2-.3v.6z"/>
</g>
<path d="M128 142h10.5M128 143.9h5.5M128 148.7h5.5M128 150.7h10.5M137.5 142.6v2.6M137.5 147.4v2.3" fill="none" stroke="#231f20" stroke-width=".21"/>
<g fill="#231f20">
<path d="M137.2 149.5h.6l-.3 1.2z"/>
<path d="M137.5 142l.3 1.2h-.6z"/>
</g>
<path d="M132.5 144.9v.5M132.5 147.2v.6" fill="none" stroke="#231f20" stroke-width=".21"/>
<g fill="#231f20">
<path d="M132.2 147.6h.6l-.3 1.1z"/>
<path d="M132.5 143.9l.3 1.2h-.6z"/>
<path d="M147.9 143.6h.7v1.5h-.7z"/>
<path d="M160.6 143.6h.8v1.5h-.8z"/>
<path d="M147.9 151.7h.7v1.5h-.7z"/>
<path d="M160.6 151.7h.8v1.5h-.8z"/>
<path d="M27.7 68.6l1.7-1.2 1-1h.3v-.2l1.4-1.1 6.1 2a.78 .78 0 0 1 .7 .4 .78 .78 0 0 1-.1 .8l-.1 .7 .5 .2v.2l-.2 .2-.5-.1-.2 .4v.6l-3.6 3.1-.9-.4-.1 .3a.77 .77 0 0 1-.4 .8 .77 .77 0 0 1-.9-.2l.4-.7-3.3-1.2-.1-.5-.5-.2-.2 .4a.7 .7 0 0 1-.6 .7l-.6-.3 .3-.6a2.92 2.92 0 0 0 .2-1.9l-.3-.1z"/>
<circle cx="154.6" cy="144.4" r=".31"/>
<circle cx="154.6" cy="152.4" r=".31"/>
</g>
<path d="M27.7 68.8l.6 .1 .1 .2 .7 .3 .1-.1 .5 .1 .1 .3 3 .8v.3l1 .2a.57 .57 0 0 1 .6 .1 .57 .57 0 0 1 .1 .6l.1 .4 1.3-1.1-1.4 1v-.3a.88 .88 0 0 1 .7-.9l.6-.5-1.2 1 1.2-1.1-.1-.2-1 .8a.72 .72 0 0 1-.9 0l-.8-.1-5.1-2 4.2-3.4 6.5 2.1-1.2 1.1h-.4a1.45 1.45 0 0 1-1.2 1.1l-.1 .2 .2 .3v.8h.1a3.6 3.6 0 0 0 1.5-1.5 .96 .96 0 0 1 .7-1.1l.6-.5-.1 .8-1.2 1 1.2-.9-.1 .2a1.16 1.16 0 0 1-.7 .9l-2.9 2.4-.4-.1 .4 .2a.64 .64 0 0 1-.6-.3 .64 .64 0 0 1 0-.7l-4.1-1.4-2.5-1.1v.9z" fill="#fff"/>
<path d="M31.5 67.1a2.62 2.62 0 0 1 3.6 .1 1.25 1.25 0 0 1 .2 1.4 1.25 1.25 0 0 1-1.2 .7 2.93 2.93 0 0 1-3-1v-.4z" fill="#231f20"/>
<g fill="#fff">
<path d="M37.6 68.6l1.2-1z"/>
<path d="M35.2 67.6l.2 .4z"/>
<path d="M31.3 67.7l-.2 .5z"/>
<path d="M35.2 68l.1 .2-.1 .3z"/>
<path d="M31.3 68v.5z"/>
<path d="M37.1 68.6l.1-.1 .3 .2-.1 .9 .1-.8z"/>
<path d="M27.8 68.9l.3 .1-.2 .7z"/>
<path d="M36.2 69.6l.9-.7z"/>
<path d="M38.7 69.1l.4 .1-.2 .2z"/>
<path d="M36 70.4l1.3-1z"/>
<path d="M35.1 72.3l3.4-2.9z"/>
<path d="M35.7 69.8l.4-.1z"/>
<path d="M36 70.8l1.4-1.1z"/>
<path d="M28.2 70.9l.7 .2-.7 1.5v-.1l-.6-.3 .2-.3 .7 .2-.7-.3 .1-.4 .7 .2-.6-.3 .6 .2 .1-.2-.6-.2z"/>
<path d="M34.1 71.3l.2 .1v1.9l-.2-.1z"/>
<path d="M33.2 72.7l.6 .2-.6 1.5v-.1l-.7-.3 .2-.3 .7 .2-.6-.4 .1-.4 .7 .2-.6-.2 .6 .1 .1-.1-.6-.3z"/>
<path d="M32.6 72.8l.1 .5z"/>
<path d="M34.7 73v.5z"/>
<path d="M31.6 67.2a2.7 2.7 0 0 1 3.4 0l.1 .3a1.97 1.97 0 0 1-2.4 .8 1.02 1.02 0 0 1-1.1-1.1z"/>
<path d="M34.3 68.4l.5-.3v.7l-.5 .3z"/>
<path d="M32.1 68.3l.2 .1v.7l-.2-.1z"/>
<path d="M32.5 68.4h1.6v.7h-1.6z"/>
</g>
<path d="M31.2 151.8a1 1 0 0 1 1.3-.4l1.3 .2a.94 .94 0 0 1 .7 1.3v1.1l-.6 .8v.6l3.5 .8a.72 .72 0 0 1 .8 .4 .72 .72 0 0 1-.1 .8v.6l.2 .1-.5 .6a2.47 2.47 0 0 1-.9 1.9l-1.8 2.4-.9-.1v.5l-.3 .7-.9-.2 .2-1.1a.42 .42 0 0 1-.8 0l-3-.6-.1-.6-.5-.2-.1 .6a.65 .65 0 0 1-.4 .7 .65 .65 0 0 1-.8-.3 5.3 5.3 0 0 0 .1-2.6 1.09 1.09 0 0 1 .3-1.6l.5-.7 .4-.1v-.3l1.8-2.2-.1-1.6a1.58 1.58 0 0 1 .7-1.5z" fill="#231f20"/>
<path d="M31 156.8l.1-.1 .1 .7 1.9 .4 .9-1v-.3a.71 .71 0 0 1 .5 .7 .71 .71 0 0 1-.6 .7 2.52 2.52 0 0 1-3.1-.5z" fill="#fff"/>
<g fill="#fff">
<path d="M30.8 155l.3 .1v.7a.74 .74 0 0 1-.4 1.1 1.15 1.15 0 0 0-.1 1.2 1.15 1.15 0 0 0 1.1 .6l1.4 .1a1.84 1.84 0 0 0 1.9-1.5l-.7-.7a.51 .51 0 0 1-.4-.8v-.3l3.9 1-.9 1.1 1-1.1-.8 1.1 .2 .1 .8-1.1a2.65 2.65 0 0 1-.8 2l.7-.8v.5l-2.6 3.4-.5-.1v-.1a.6 .6 0 0 0 0-.7 .6 .6 0 0 0-.7-.3 .59 .59 0 0 1 .7 .1 .59 .59 0 0 1 .1 .7v.2l.4 .2-.2-.1 .8-1.2-.9 1.1v-.3a.99 .99 0 0 1 .4-1.1l.5-.6-.2-.2-1 1.2 1-1.3-.3 .3a1.27 1.27 0 0 1-1.9 .7l-4.9-1.1-1-.3 1-1.2 .2-.2v-.1l1-1.1z"/>
<path d="M29.7 156l.2 .1z"/>
<path d="M28.8 157.2l.1 .2z"/>
</g>
<path d="M36.7 157.7h.5a2.37 2.37 0 0 1-1.1 2.5 1.22 1.22 0 0 0-.4-1.2l.1-.1a1.58 1.58 0 0 0 .9-1.2z" fill="#231f20"/>
<path d="M36.8 157.7l.4 .1v.6a.57 .57 0 0 0-.4-.7z" fill="#fff"/>
<g fill="#fff">
<path d="M36.8 158l-.6 1z"/>
<path d="M38.1 158.1v.2z"/>
<path d="M36.1 159.4l.1 .2 .9-1.1-.4 .6a.94 .94 0 0 0-.5 1z"/>
</g>
<path d="M37.8 158.5l-2.4 3.1z" fill="#231f20"/>
<path d="M27.5 158.9h.7l-.1 .2-.5-.2v.9z" fill="#fff"/>
<path d="M27.5 158.9l-.1 .1z" fill="#231f20"/>
<g fill="#fff">
<path d="M27.6 159v.7z"/>
<path d="M27.7 159l.4 .3 6.7 1.5v1.8l-.3 .1v-1.8l-6.6-1.6z"/>
<path d="M28.2 159.1l.8 .1v.2l-.8-.2z"/>
</g>
<path d="M35.8 159l.3-.1-.3 .2z" fill="#fff"/>
<path d="M29.1 159.2l.7 .2v.1l-.7-.1z" fill="#fff"/>
<path d="M29.9 159.4l2.5 .6v.1l-2.5-.5z" fill="#fff"/>
<g fill="#fff">
<path d="M32.4 160.1l.1-.1z"/>
<path d="M32.6 160l.7 .2-.1 .1-.7-.2z"/>
</g>
<g fill="#fff">
<path d="M33.3 160.2l.8 .2-.1 .1-.7-.1z"/>
<path d="M34.1 160.4v.1z"/>
<path d="M28 160.9l.7 .2-.3 .5-.1 1.1-.1-.2-.6-.2 .1-.3 .7 .1-.6-.2-.1-.3 .6 .1-.6-.2h.7l-.6-.2z"/>
<path d="M28.8 161.2l-.2 .4z"/>
</g>
<g fill="#fff">
<path d="M33.5 162.3l.7 .2-.2 .4-.2 1.2-.1-.3-.7-.1 .2-.4 .7 .1-.6-.2v-.3l.6 .2-.6-.3 .6 .1v-.1l-.6-.2z"/>
<path d="M35 162.4v.5z"/>
<path d="M32.9 162.5l.1 .5z"/>
<path d="M34.3 162.5l-.2 .6v-.3z"/>
</g>
<g fill="#fff">
<path d="M31.1 155.1l1.7 .4 .1 2.2-1.6-.4z"/>
<path d="M33.2 155.4l.6-.5 .1 1.9-.7 .9z"/>
<path d="M34.3 152.3v1.8l-.9 1a2.42 2.42 0 0 1 .3-2.1z"/>
<path d="M30.5 152.9l1.5 .4a.74 .74 0 0 1 .8 .2 .74 .74 0 0 1 .1 .9l-.1 .8a3 3 0 0 1-2.1-.5z"/>
<path d="M31.6 151.5l.6-.1 1.7 .4 .3 .3-1.1 1.2-2.4-.5v-.3z"/>
</g>
<path d="M31.7 152.1a1.18 1.18 0 0 1 1.7 .2 1.17 1.17 0 0 1-2 .2z" fill="#231f20"/>
<g fill="#fff">
<path d="M32 152a.67 .67 0 0 1 .8 0 .67 .67 0 0 1 .2 .8l-1 .1z"/>
<path d="M31.7 152.2v.6l-.2-.3z"/>
<path d="M33.1 152.2l.2 .2-.2 .3z"/>
<path d="M30.8 157.7l.6 .3v.5l-.6-.4z"/>
<path d="M34 157.8l.4-.2v.6l-.4 .3z"/>
<path d="M31.6 158.1a2.93 2.93 0 0 0 2.3-.2v.7l-.8 .1-1.5-.1z"/>
</g>
<g font-size="4.2">
<text x="20.6" y="10.4">B3FS</text>
<text x="182.3" y="10.4">B3FS</text>
<text x="24.9" y="21.9">Dimensions</text>
<text x="24.9" y="180.8">Key Tops</text>
<text x="24.9" y="193.2">Precautions</text>
</g>
<g font-size="3.5">
<text x="21.1" y="39.4">6</text>
<text x="26.9" y="39.4">6 mm Models</text>
<text x="190.7" y="278.3">3</text>
</g>
<g font-size="3.5" fill="#231f20">
<text x="21.4" y="46.5">Flat Type</text>
<text x="21.4" y="89.5">Flat Type</text>
<text x="21.5" y="132.9">Projected Type</text>
</g>
<text font-size="3" x="51.2" y="21.9">(Unit: mm)</text>
<g font-size="2.9" fill="#231f20">
<text x="109.2" y="45.2">PCB Pad</text>
<text x="142.7" y="45">Terminal Arrangement/</text>
<text x="142.7" y="47.8">Internal Connection</text>
<text x="109.2" y="48.1">(Top View)</text>
<text x="109.2" y="50.9">(PCB t= 1.6)</text>
<text x="142.7" y="50.6">(Top View)</text>
<text x="109.2" y="87.4">PCB Pad</text>
<text x="142.7" y="87.1">Terminal Arrangement/</text>
<text x="142.7" y="89.9">Internal Connection</text>
<text x="109.2" y="90.2">(Top View)</text>
<text x="109.2" y="93">(PCB t= 1.6)</text>
<text x="142.7" y="92.8">(Top View)</text>
<text x="144.8" y="132">Terminal Arrangement/</text>
<text x="111.4" y="132.2">PCB Pad</text>
<text x="111.4" y="135">(Top View)</text>
<text x="111.4" y="137.8">(PCB t= 1.6)</text>
<text x="144.8" y="134.8">Internal Connection</text>
<text x="144.8" y="137.6">(Top View)</text>
</g>
<g font-size="2.8">
<text x="21.1" y="21.9">■</text>
<text x="21.1" y="26.9">Note:</text>
<text x="31.2" y="26.9">The numbers used for terminals in the following graphics are indicated in the “Bottom View” diagram below. In this</text>
<text x="31.2" y="30.1">diagram, the Switch is rotated so that the terminals are on the right and left-hand sides, and the OMRON logo appears</text>
<text x="31.2" y="33.3">the right way up.</text>
<text x="21.1" y="173.5">Note:</text>
<text x="31.2" y="173.5">Unless otherwise specified, a tolerance of ±0.4 mm applies to all dimensions. No terminal numbers are indicated on the Switches.</text>
<text x="21.1" y="185.9">B32-series Key Tops are available for projected plungers. Refer to the Datasheet of B32 for details.</text>
<text x="21.1" y="180.8">■</text>
<text x="21.1" y="193.2">■</text>
<text x="21.1" y="198.2">Be sure to read the safety precautions common to all Tactile Switches for correct use.</text>
</g>
<g font-size="2.5" fill="#231f20">
<text x="25.6" y="50.1">B3FS-1000</text>
<text x="25.6" y="52.7">B3FS-1002</text>
<text x="25.6" y="55.4">B3FS-1005</text>
<text x="25.6" y="58">B3FS-1000P</text>
<text x="25.6" y="60.7">B3FS-1002P</text>
<text x="25.6" y="63.3">B3FS-1005P</text>
<text x="25.4" y="93.1">B3FS-1010</text>
<text x="25.4" y="95.7">B3FS-1012</text>
<text x="25.4" y="98.4">B3FS-1015</text>
<text x="25.4" y="101">B3FS-1010P</text>
<text x="25.4" y="103.7">B3FS-1012P</text>
<text x="25.4" y="106.3">B3FS-1015P</text>
<text x="25.4" y="137.2">B3FS-1050</text>
<text x="25.4" y="140.2">B3FS-1052</text>
<text x="25.4" y="143.1">B3FS-1050P</text>
<text x="25.4" y="146.1">B3FS-1052P</text>
</g>
<g font-size="2.1" fill="#231f20">
<text x="180.7" y="27.5">2</text>
<text x="188.5" y="27.6">1</text>
<text x="178.8" y="32.9">(Bottom View)</text>
<text x="180.7" y="30.3">4</text>
<text x="188.6" y="30.5">3</text>
</g>
<g font-size="2" fill="#231f20">
<text x="76" y="48.4">3 dia.</text>
<text x="57.2" y="55.7">6.3</text>
<text x="60.9" y="55.7">4.5±</text>
<text x="145.6" y="58.4">4</text>
<text x="162.1" y="58.4">3</text>
<text x="129.1" y="60.4">3.1</text>
<text x="134.1" y="60.4">5.9</text>
<text x="55.4" y="69">3.1±</text>
<text x="62.3" y="69.4">2.6</text>
<text x="117.9" y="70.8">9.6</text>
<text x="117.9" y="67.8">6.4</text>
<text x="145.6" y="66.5">2</text>
<text x="162.1" y="66.5">1</text>
<text x="74.1" y="74.6">8</text>
<text x="90.6" y="76.7">0.7</text>
<text x="97.4" y="76.7">0.7</text>
<text x="77.1" y="93.5">3 dia.</text>
<text x="58.3" y="100.8">6.3</text>
<text x="62" y="100.8">4.5±</text>
<text x="145.2" y="101.3">4</text>
<text x="161.7" y="101.3">3</text>
<text x="128.7" y="103.3">3.1</text>
<text x="133.7" y="103.3">5.9</text>
<text x="117.5" y="113.7">9.6</text>
<text x="117.5" y="110.7">6.4</text>
<text x="145.2" y="109.5">2</text>
<text x="161.7" y="109.5">1</text>
<text x="58.4" y="115">4.3</text>
<text x="63.4" y="116.3">2.6</text>
<text x="75.2" y="121.4">8</text>
<text x="91.7" y="123.5">0.7</text>
<text x="98.5" y="123.5">0.7</text>
<text x="75.9" y="133.9">6</text>
<text x="59" y="141.7">6.3</text>
<text x="62.7" y="141.7">4.5±</text>
<text x="101.6" y="148.7">2.4±</text>
<text x="131.1" y="147">3.1</text>
<text x="136.1" y="147">5.9</text>
<text x="145.8" y="145">4</text>
<text x="162.3" y="145">3</text>
<text x="64.1" y="153.1">1.8</text>
<text x="119.9" y="154.4">6.4</text>
<text x="145.8" y="153.1">2</text>
<text x="162.3" y="153.1">1</text>
<text x="54.1" y="157.4">7.3</text>
<text x="59.1" y="160.3">3.1</text>
<text x="64.1" y="160.7">2.6</text>
<text x="119.9" y="157.4">9.6</text>
<text x="76" y="165.8">8</text>
<text x="92.2" y="167.8">0.7</text>
<text x="99" y="167.8">0.7</text>
</g>
<g font-size="1.4" fill="#231f20">
<text x="64.9" y="55.5">0.2</text>
<text x="59.4" y="68.8">0.2</text>
<text x="66" y="100.5">0.2</text>
<text x="66.7" y="141.4">0.2</text>
<text x="105.5" y="148.4">0.1</text>
</g>
</svg>
